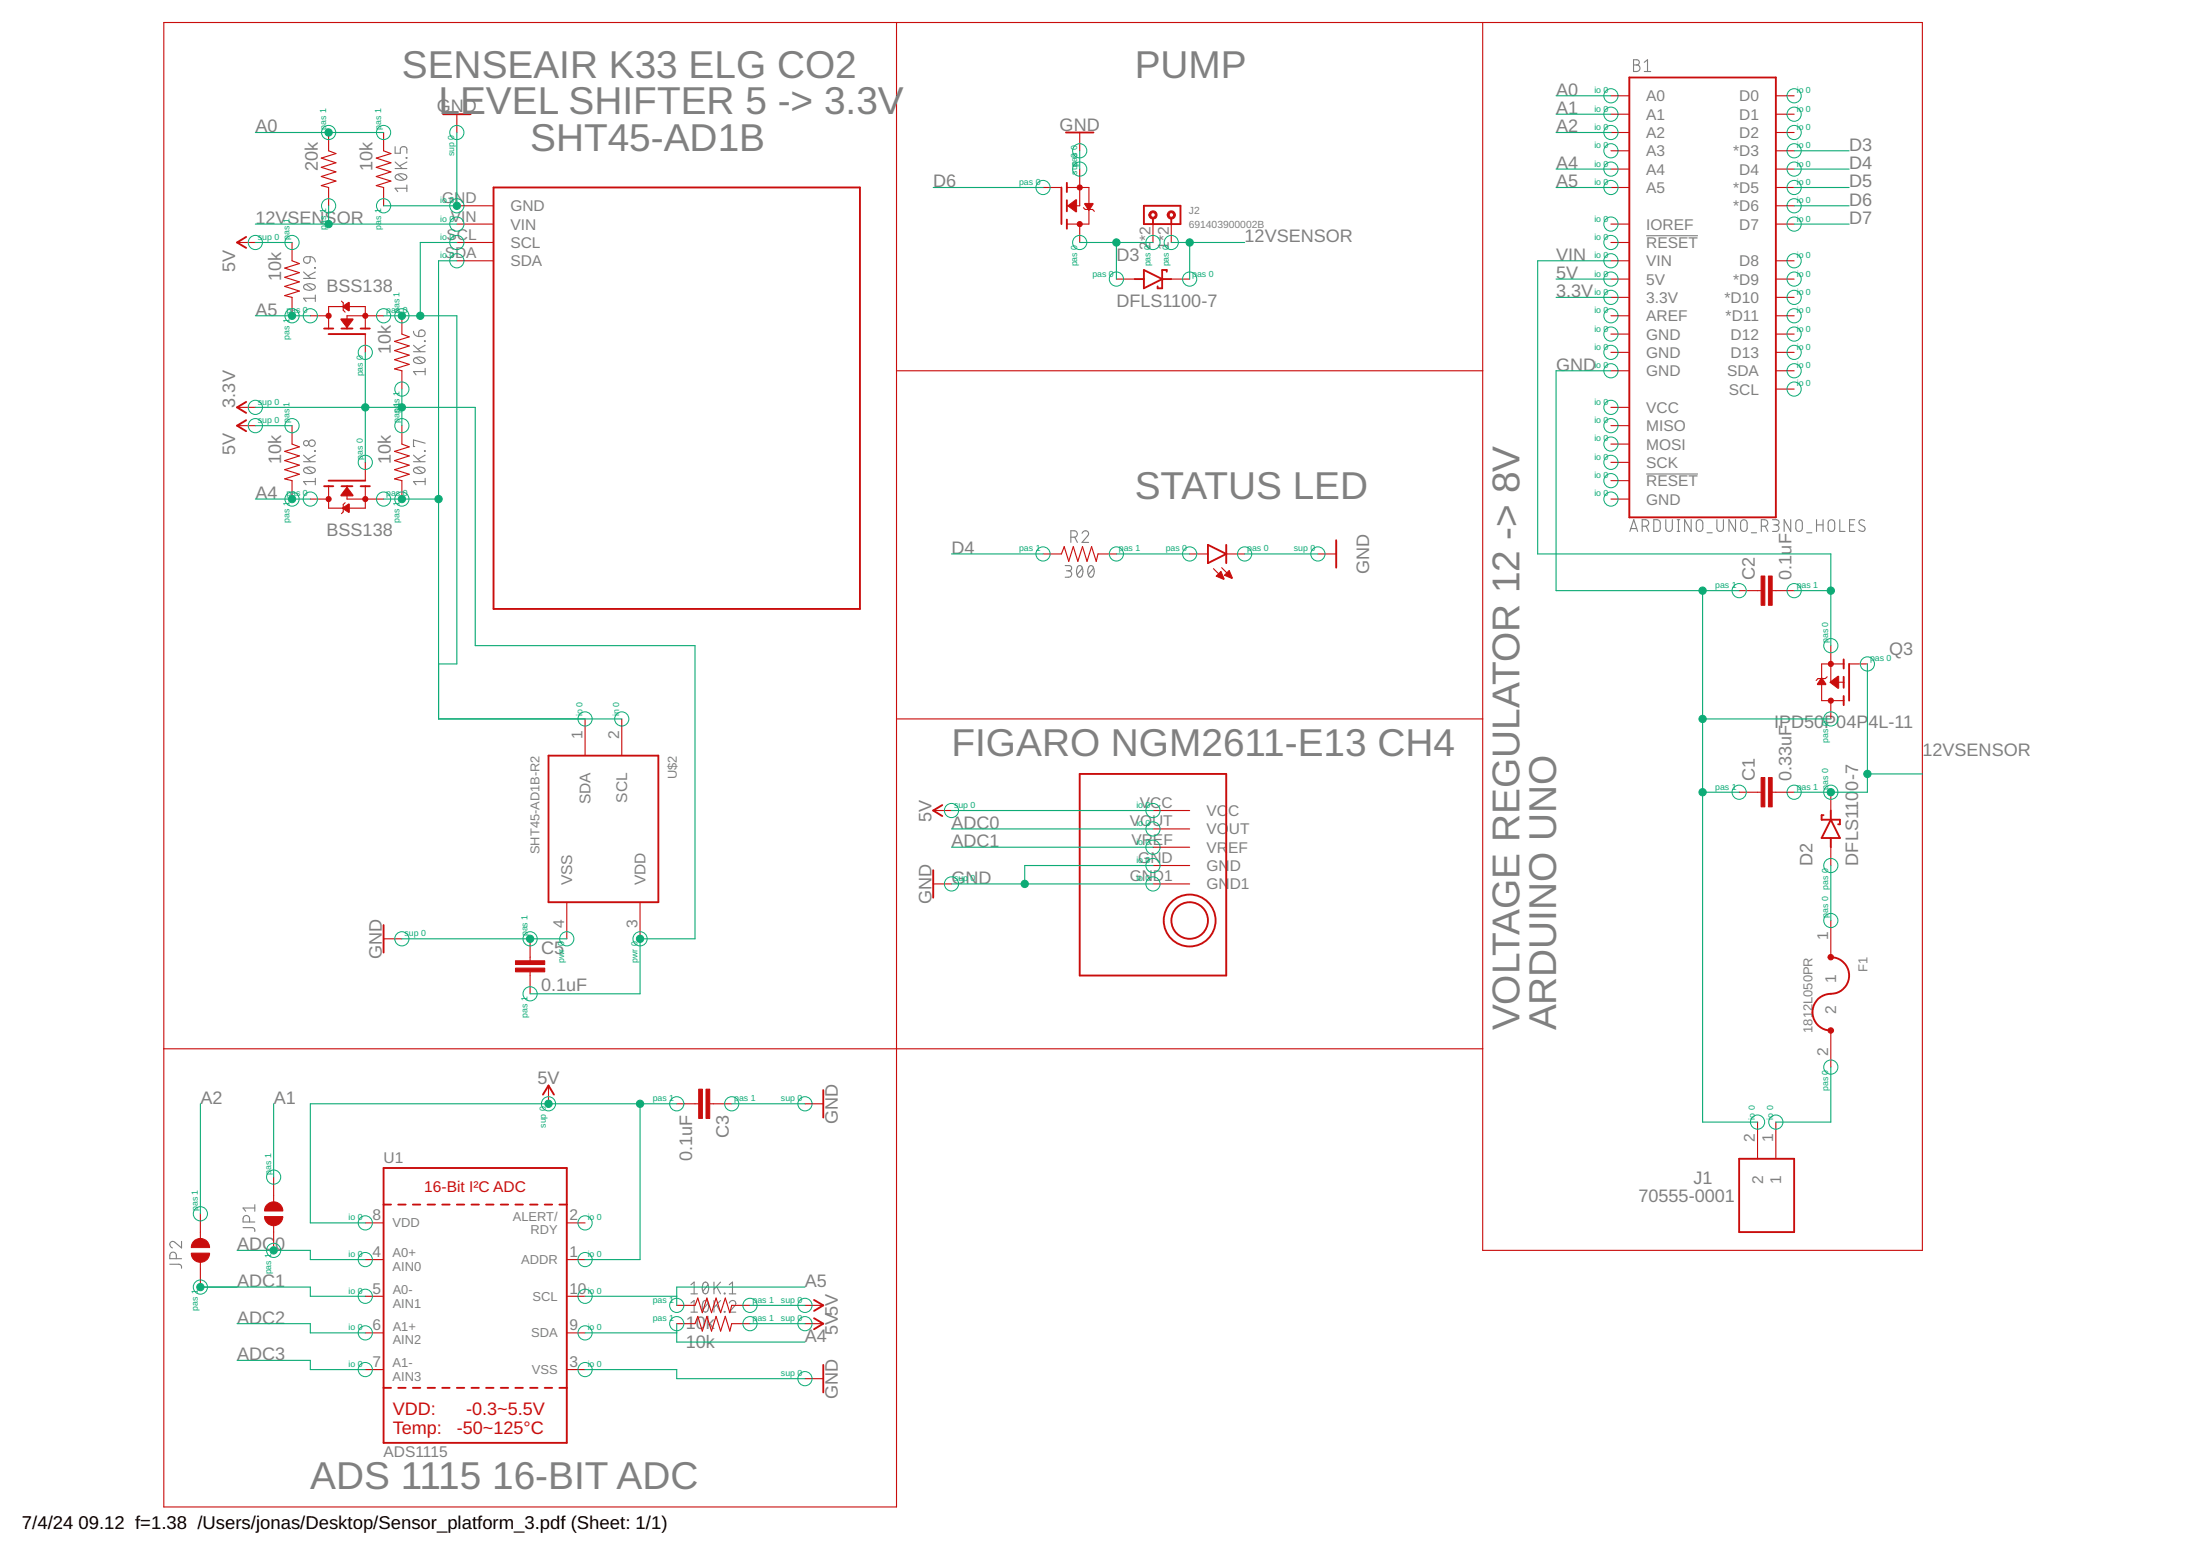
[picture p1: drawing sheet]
<svg xmlns="http://www.w3.org/2000/svg" width="420mm" height="297mm" viewBox="0 0 420 297" stroke-linecap="round" stroke-linejoin="round" font-family="sans-serif">
<g fill="none" stroke="#808080" stroke-width=".21">
<path d="M312 11.4h.6a.5 .5 0 0 1 .5 .5 .5 .5 0 0 1-.5 .5 .62 .62 0 0 1 .6 .6 .62 .62 0 0 1-.6 .7h-.6zM312 12.4h.6M314 13.7h1.3M314 11.9l.6-.5v2.3M75.5 28v1.3h1v-.8a.64 .64 0 0 1 .6-.5 .64 .64 0 0 1 .6 .5v.8M75.5 32.2h2.2M75.5 30.9l1.3 1.3M75.6 33.5a1.62 1.62 0 0 1 2.1 .1 .93 .93 0 0 1-1.4 .8l-.3-.1a.52 .52 0 0 1-.5-.3 .52 .52 0 0 1 .1-.5zM76 33.3l1.2 1M77.6 30.1l.1 .1zM77.7 35.9h-2.2l.5 .7M77.7 35.3v1.3"/>
<path d="M77.7 30.9l-1.4 .8M58 53.1h2.2M58 51.9l1.3 1.2M58.1 49.3l.3-.3h.8v.7a.63 .63 0 0 1-.8 .5 .63 .63 0 0 1-.3-.9zM58.1 54.4a1.67 1.67 0 0 1 2.1 .2 .93 .93 0 0 1-1.4 .8l-.3-.1a.53 .53 0 0 1-.5-.3 .53 .53 0 0 1 .1-.6zM58.5 54.3l1.2 1M59.2 49l.7 .3 .3 .7M60.1 51.1l.1 .1zM60.2 56.3v1.3M60.2 56.9h-2.2l.5 .7M60.2 51.9l-1.4 .8M314.4 45h9.9"/>
<path d="M79 63.2l.2 .7 .8 .3M79 67.1h2.2M79 65.9l1.3 1.2M79.1 68.5a1.6 1.6 0 0 1 2.1 .1v.2a1.34 1.34 0 0 1-1.9 .4 .44 .44 0 0 1-.2-.7zM79.5 68.3l1.2 1M80.1 63.2a.64 .64 0 0 1 1 .1 .64 .64 0 0 1-.5 .9h-.6zM81.1 65.1l.1 .1zM81.2 70.9h-2.2l.5 .7M81.2 70.3v1.3M81.2 65.9l-1.4 .8M58 88.1h2.2M58 86.9l1.3 1.2"/>
<path d="M58.1 89.4a1.67 1.67 0 0 1 2.1 .2 .93 .93 0 0 1-1.4 .8l-.3-.1a.53 .53 0 0 1-.5-.3 .53 .53 0 0 1 .1-.6zM58.5 89.3l1.2 1M60.1 86l.1 .2zM60.2 91.9h-2.2l.5 .6M60.2 91.3v1.2M60.2 86.9l-1.4 .8M79 88.1h2.2M79 86.9l1.3 1.2M79.1 89.4a1.64 1.64 0 0 1 2.1 .2v.2a1.32 1.32 0 0 1-1.9 .4 .46 .46 0 0 1-.2-.8zM79.5 89.3l1.2 1M81.1 86l.1 .2zM81.2 91.3v1.2"/>
<path d="M81.2 91.9h-2.2l.5 .6M81.2 86.9l-1.4 .8M81.2 84.6l-2.2-.6v1.2h.2M314.4 90.5h9.9M315.8 99.2a1.13 1.13 0 0 1 1.2 .3l.1 .3-.1 1.4-.3 .2-.9 .1zM318.1 99.2v1.6a.62 .62 0 0 0 .7 .7 .62 .62 0 0 0 .6-.7v-1.6M320.3 99.2h.5M320.5 99.2v2.3M323 99.2v2.3l-1.3-2.3v2.3M324.1 99.5a.64 .64 0 0 1 .7-.2 .64 .64 0 0 1 .4 .5v1a.62 .62 0 0 1-.6 .7 .62 .62 0 0 1-.6-.7zM327.9 99.2v1.6a.62 .62 0 0 0 .6 .7 .62 .62 0 0 0 .6-.7v-1.6M331.4 99.2v2.3l-1.2-2.3v2.3"/>
<path d="M332.5 99.5a.63 .63 0 0 1 .7-.2 .63 .63 0 0 1 .5 .5v1a.62 .62 0 0 1-.7 .7 .62 .62 0 0 1-.6-.7zM338.5 99.2h.8a.5 .5 0 0 1 .5 .5 .5 .5 0 0 1-.5 .5h-.5M342 99.2v2.3l-1.3-2.3v2.3M343.1 99.5a.63 .63 0 0 1 .7-.2 .63 .63 0 0 1 .4 .5v1a.62 .62 0 0 1-.6 .7 .62 .62 0 0 1-.6-.7zM346.9 99.2v2.3M348.2 99.2v2.3M349.3 99.5a.63 .63 0 0 1 .7-.2 .63 .63 0 0 1 .4 .5v1a.62 .62 0 0 1-.6 .7 .62 .62 0 0 1-.7-.7zM351.4 99.2v2.3h1M354.2 99.2h-1v2.3h1M356.1 99.4a.56 .56 0 0 0-.9-.1 .56 .56 0 0 0 .1 .8l.7 .4a.56 .56 0 0 1 0 .9 .56 .56 0 0 1-.8-.1l-.2-.2M203.4 108h.8a.5 .5 0 0 1 .5 .5 .5 .5 0 0 1-.5 .5h-.5M204 109a.61 .61 0 0 1 .7 .6 .61 .61 0 0 1-.7 .6h-.6"/>
<path d="M204.5 102.6h.6a.61 .61 0 0 0 .7-.7 .61 .61 0 0 0-.7-.6h-.6v2.2M205.3 102.6l.5 .9M205.9 108.1a.51 .51 0 0 1 .6-.1 .51 .51 0 0 1 .2 .5 1.28 1.28 0 0 1-.5 1.7 1.37 1.37 0 0 1-.4-1.9zM206.7 101.8a.62 .62 0 0 1 .8-.5 .62 .62 0 0 1 .2 1l-1 1.2h1.2M206.7 108.5l-1 1.2M208 108.1a.45 .45 0 0 1 .8 .2 1.62 1.62 0 0 1-.3 1.9 .94 .94 0 0 1-.7-1.4zM208.9 108.5l-1 1.2M311.3 101.5l.7-2.3 .8 2.3M311.4 100.9h1.2M313.6 100.5h.7a.62 .62 0 0 0 .6-.7 .62 .62 0 0 0-.6-.6h-.7v2.3M314.4 100.5l.5 1M320.3 101.5h.5"/>
<path d="M326 101.7h1M334.5 101.7h1M336.4 100.5h.6a.62 .62 0 0 0 .6-.7 .62 .62 0 0 0-.6-.6h-.6v2.3M337.1 100.5l.5 1M339.2 100.2a.62 .62 0 0 1 .6 .6 .62 .62 0 0 1-.6 .7h-.7M345 101.7h1M346.9 100.2h1.3M353.2 100.2h.8M34.7 237v1.2l-1.3-1a.62 .62 0 0 0-1 .2 .62 .62 0 0 0 .5 .8M46.4 234.4h1.9l.3 .1 .1 .6M47.7 233.3v-.6a.62 .62 0 0 0-.7-.7 .62 .62 0 0 0-.6 .7v.6h2.3M48.7 230v1.2"/>
<path d="M48.7 230.6h-2.3l.5 .6M32.4 241.3l1.9 .1 .3 .3 .1 .4M33.7 240.3v-.7a.62 .62 0 0 0-.6-.6 .62 .62 0 0 0-.7 .6v.7h2.3M132 245.3l.6-.5v2.2M132 248.8l.6-.5v2.2M132 247h1.2M132 250.5h1.2M134.4 244.9a.52 .52 0 0 1 .6-.1 .52 .52 0 0 1 .3 .5 1.29 1.29 0 0 1-.6 1.7 1.37 1.37 0 0 1-.4-1.9zM134.4 248.4a.51 .51 0 0 1 .6-.1 .51 .51 0 0 1 .3 .5 1.29 1.29 0 0 1-.6 1.7 1.37 1.37 0 0 1-.4-1.9zM135.2 245.3l-1 1.2M135.2 248.8l-1 1.2M136.4 244.8v2.2"/>
<path d="M136.4 248.3v2.2M136.9 245.6l.7 1.4M136.9 249.1l.7 1.4M137.6 244.8l-1.2 1.3M137.6 248.3l-1.2 1.3M138.3 246.9l.2 .1zM138.3 250.4l.2 .1zM139.3 248.8a.62 .62 0 0 1 .9-.5 .62 .62 0 0 1 .1 1l-1 1.2h1.2M139.3 247h1.2M139.3 245.3l.6-.5v2.2"/>
<circle cx="58.5" cy="84.6" r=".5"/>
<circle cx="59.6" cy="84.6" r=".62"/>
</g>
<g fill="none" stroke="#c90d0c" stroke-width=".21">
<path d="M171.2 4.3v283.4h-139.9v-283.4h335.8v234.4h-83.9v-234.4M307.7 18.3h3.5M339.2 18.3h3.4M62.8 25.3v3.5l1.4 .5-2.8 .9 2.8 .9-2.8 .8 2.8 .9-2.8 .9 2.8 .9-2.8 .8 1.4 .4v3.5M73.3 25.3v3.5l1.4 .5-2.8 .9 2.8 .9-2.8 .8 2.8 .9-2.8 .9 2.8 .9-2.8 .8 1.4 .4v3.5M87.2 39.3h7.1M87.2 21.8v3.5M199.2 35.8h3.5M203.8 35.8h4.2v7h-4.2M206.2 32.3v7h-2.4M206.2 25.3v3.5M206.9 39.6l.4 .4h1.4l.3 .3"/>
<path d="M307.7 35.8h3.5M307.7 21.8h3.5M307.7 25.3h3.5M307.7 28.8h3.5M307.7 32.3h3.5M339.2 39.3h3.4M339.2 35.8h3.4M339.2 21.8h3.4M339.2 25.3h3.4M339.2 28.8h3.4M339.2 32.3h3.4M45.3 46.3h3.5"/>
<path d="M55.8 46.3v3.5l1.4 .5-2.8 .9 2.8 .8-2.8 .9 2.8 .9-2.8 .9 2.8 .9-2.8 .8 1.4 .4v3.5M65.2 57.5l.4 .3v1.4l.3 .4M87.2 42.8h7.1M87.2 49.8h7.1M87.2 46.3h7.1M206.2 42.8v3.5M213.2 53.3h3.5M220.2 42.8v3.5M223.7 53.3h3.5M223.7 42.8v3.5M307.7 42.8h3.5M307.7 49.8h3.5"/>
<path d="M307.7 53.3h3.5M307.7 56.8h3.5M307.7 46.3h3.5M339.2 42.8h3.4M339.2 49.8h3.4M339.2 53.3h3.4M339.2 56.8h3.4M45.3 77.8h3.5M59.3 60.3h3.5M62.8 62.7v-4.2h7v4.2M69.8 63.8v3.5M73.3 60.3h-7v2.4"/>
<path d="M76.8 60.3v3.5l1.3 .5-2.7 .9 2.7 .8-2.7 .9 2.7 .9-2.7 .9 2.7 .9-2.7 .8 1.4 .4v3.5M171.2 70.8h112M307.7 70.8h3.5M307.7 60.3h3.5M307.7 63.8h3.5M307.7 67.3h3.5M307.7 77.8h3.5M339.2 70.8h3.4M339.2 60.3h3.4M339.2 63.8h3.4M339.2 67.3h3.4M339.2 74.3h3.4"/>
<path d="M45.3 81.3h3.5M55.8 81.3v3.5l1.4 .5-2.8 .9 2.8 .8-2.8 .9 2.8 .9-2.8 .9 2.8 .8-2.8 .9 1.4 .4v3.5M59.3 95.3h3.5M62.8 92.8v4.2h7v-4.2M65.9 96l-.3 .3v1.4l-.4 .4M66.3 92.8v2.5h7M69.8 88.3v3.5M76.8 81.3v3.5l1.3 .5-2.7 .9 2.7 .8-2.7 .9 2.7 .9-2.7 .9 2.7 .8-2.7 .9 1.4 .4v3.5M307.7 81.3h3.5M307.7 84.8h3.5M307.7 88.3h3.5M307.7 91.8h3.5"/>
<path d="M307.7 95.3h3.5M199.2 105.7h3.5l.5-1.3 .9 2.8 .9-2.8 .8 2.8 .9-2.8 .9 2.8 .9-2.8 .9 2.8 .3-1.5h3.5M227.2 105.7h3.5M231.8 108.6l1.9 1.9M233.3 108.4l1.9 1.9M234.2 105.7h3.5M251.7 105.7h3.5M332.1 112.8h4.3M338.5 112.8h4.1M111.7 137.2v7.1M118.7 137.2v7.1M171.2 137.2h112"/>
<path d="M349 129.2l-.4 .3h-1.4l-.3 .4M349.7 123.3v6.9h2.4M349.7 133.8v3.4M352.1 126.7h-4.2v7.1h4.2M353.1 126.7h3.5M178.2 154.7h3.5M220.2 154.7h7M220.2 158.2h7M332.1 151.2h4.3M338.5 151.2h4.1M349.7 151.2v3.5M73.3 179.2h3.5"/>
<path d="M101.2 179.2v4.2M108.2 172.2v7M122.2 172.2v7M178.2 168.7h3.5M220.2 161.7h7M220.2 165.2h7M220.2 168.7h7M349.7 161.7v3.5M349.7 175.7v7M101.2 185.5v4.2M349.7 196.7v7M31.3 200.2h251.9"/>
<path d="M104.8 207.2v3.5M129.2 210.7h4.2M135.5 210.7h4.2M153.7 210.7h3.5M335.7 214.2v7M339.2 214.2v7M38.3 231.7v4.7M52.3 224.7v4.7M52.3 234v4.7M69.8 233.4h3.5M108.2 233.4h3.5M38.3 241v4.7"/>
<path d="M69.8 240.5h3.5M69.8 247.5h3.5M69.8 254.4h3.5M108.2 240.5h3.5M108.2 247.5h3.5M108.2 254.4h3.5M129.2 252.7h3.5l.6-1.4 .8 2.8 .9-2.8 .9 2.8 .9-2.8 .8 2.8 .9-2.8 .9 2.8 .3-1.4h3.5M129.2 249.2h3.5l.6-1.4 .8 2.8 .9-2.8 .9 2.8 .9-2.8 .8 2.8 .9-2.8 .9 2.8 .3-1.4h3.5M153.7 252.7h3.5M153.7 249.2h3.5M69.8 261.5h3.5M108.2 261.5h3.5"/>
<path d="M153.7 263.2h3.5"/>
</g>
<g fill="none" stroke="#c90d0c" stroke-width=".36">
<path d="M311.2 14.8h28v84h-28zM84.6 21.8h5.3M94.3 35.8h69.9v80.4h-69.9zM202.7 35.8v7M203.6 25.3h5.2M203.8 34.9v1.8M203.8 38.2v2.1M218.5 39.3h6.9v3.5h-6.9zM47 45.2l-1.7 1.1 1.7 1M203.8 41.9v1.8M216.7 53.3h1.8M218.5 51.5l3.5 1.8-3.5 1.7z"/>
<path d="M220.2 41.7v1.1M222 53.3h1.7M222.8 51.9v-.4h-.8v3.5h-.9v-.3M223.7 41.7v1.1M47 76.7l-1.7 1.1 1.7 1M61.9 62.7h1.7M62.8 63.8h7M65.2 62.7h2.1M68.9 62.7h1.7M47 80.2l-1.7 1.1 1.7 1M61.9 92.8h1.7M62.8 91.8h7"/>
<path d="M65.2 92.8h2.1M68.9 92.8h1.7M230.7 104l3.5 1.7-3.5 1.8zM234.2 104v3.5M255.2 103.1v5.3M352.1 125.9v1.7M352.1 129.2v2.1M352.1 132.9v1.7M353.1 126.7v7.1M104.8 144.3h20.9v27.9h-20.9zM180 153.7l-1.8 1 1.8 1.1M206.2 147.7h28v38.5h-28z"/>
<path d="M348.3 155.6h-.4v.9h3.5v.9h-.4M349.7 156.5l1.7 3.5h-3.5zM349.7 154.7v1.8M349.7 160v1.7M73.3 176.6v5.2M178.2 166.1v5.3M349.7 182.7a3.5 3.5 0 0 1 3.4 3.8 3.5 3.5 0 0 1-4 3.3 3.5 3.5 0 0 0-2.9 3.7 3.5 3.5 0 0 0 3.5 3.2M103.7 209l1.1-1.8 1 1.8M157.2 208.1v5.2M73.3 223h34.9v52.4h-34.9zM73.3 230h1.4M76.1 230h1.4"/>
<path d="M78.8 230h1.5M81.7 230h1.4M84.5 230h1.4M87.2 230h1.5M90 230h1.5M92.8 230h1.5M95.6 230h1.4M98.4 230h1.5M101.2 230h1.5M104 230h1.5M106.8 230h1.4M332.1 221.2h10.5v14h-10.5z"/>
<path d="M155.5 251.7l1.7 1-1.7 1M155.5 248.2l1.7 1-1.7 1.1M73.3 264.9h1.4M76.1 264.9h1.4M78.8 264.9h1.5M81.7 264.9h1.4M84.5 264.9h1.4M87.2 264.9h1.5M90 264.9h1.5M92.8 264.9h1.5M95.6 264.9h1.4M98.4 264.9h1.5"/>
<path d="M101.2 264.9h1.5M104 264.9h1.5M106.8 264.9h1.4M157.2 260.6v5.2"/>
<circle cx="227.2" cy="175.7" r="5"/>
<circle cx="227.2" cy="175.7" r="3.5"/>
</g>
<g fill="#c90d0c" stroke="#c90d0c" stroke-width=".19">
<path d="M207.2 38.8h1.5l.1 .1-.8 1.3-.9-1.3z" fill-rule="evenodd"/>
<path d="M203.9 39.3l1.6-1.2 .1 .1v2.2l-.1 .1z" fill-rule="evenodd"/>
<path d="M349.3 182.3a.52 .52 0 0 1 .8 .2 .52 .52 0 0 1-.3 .7 .52 .52 0 0 1-.7-.5h.4a.18 .18 0 0 1 .3-.1 .18 .18 0 0 1 0 .3 .18 .18 0 0 1-.3-.1l-.4-.1z" fill-rule="evenodd"/>
<path d="M349.3 196.3a.53 .53 0 0 1 .8 .2 .53 .53 0 0 1-.3 .7 .53 .53 0 0 1-.7-.5h.4a.18 .18 0 0 1 .3-.1 .18 .18 0 0 1 0 .3 .18 .18 0 0 1-.3-.1l-.4-.1z" fill-rule="evenodd"/>
<path d="M51 230a1.75 1.75 0 0 1 1.9-.5 1.75 1.75 0 0 1 1.1 1.7h-3.5l.1-.6z" fill-rule="evenodd"/>
<path d="M50.5 232.2h3.5a1.75 1.75 0 0 1-1.7 1.8 1.75 1.75 0 0 1-1.8-1.8z" fill-rule="evenodd"/>
<path d="M37 237a1.76 1.76 0 0 1 1.9-.5 1.76 1.76 0 0 1 1.1 1.7h-3.5l.1-.6z" fill-rule="evenodd"/>
<path d="M36.5 239.2h3.5a1.75 1.75 0 0 1-1.7 1.8 1.75 1.75 0 0 1-1.8-1.8z" fill-rule="evenodd"/>
<path d="M223.1 40.5a.78 .78 0 0 1 1.2 .1 .78 .78 0 0 1-.4 1.2 .78 .78 0 0 1-1-.8h.4a.44 .44 0 0 1 .6-.3 .44 .44 0 0 1 .1 .7 .44 .44 0 0 1-.7-.2v-.2h-.4z" fill-rule="evenodd"/>
<path d="M219.6 40.5a.78 .78 0 0 1 1.3 .1 .78 .78 0 0 1-.5 1.2 .78 .78 0 0 1-1-.8h.4a.44 .44 0 0 1 .6-.3 .44 .44 0 0 1 .1 .7 .44 .44 0 0 1-.7-.2v-.2h-.4z" fill-rule="evenodd"/>
<path d="M65.4 58.5l1.2-.8 .1 .1v1.5l-.1 .1z" fill-rule="evenodd"/>
<path d="M65.1 60.9h2.3v.1l-1.1 1.6-1.2-1.6z" fill-rule="evenodd"/>
<path d="M65.4 97l1.2-.8h.1v1.6h-.1z" fill-rule="evenodd"/>
<path d="M66.3 93l1.1 1.6v.1h-2.3v-.1z" fill-rule="evenodd"/>
<path d="M347.9 129.4l.8 1.2v.1h-1.6v-.1z" fill-rule="evenodd"/>
<path d="M349.5 130.2l1.5-1.1h.2v2.3h-.2z" fill-rule="evenodd"/>
<path d="M232.3 110l.9-.9 .6 1.4-.1 .1z" fill-rule="evenodd"/>
<path d="M233.8 109.8l1-.9 .6 1.4-.1 .1z" fill-rule="evenodd"/>
<circle cx="206.2" cy="35.8" r=".49"/>
<circle cx="206.2" cy="42.8" r=".49"/>
<circle cx="69.8" cy="60.3" r=".49"/>
<circle cx="62.8" cy="60.3" r=".49"/>
<circle cx="69.8" cy="95.3" r=".49"/>
<circle cx="62.8" cy="95.3" r=".49"/>
<circle cx="349.7" cy="126.7" r=".49"/>
<circle cx="349.7" cy="133.8" r=".49"/>
</g>
<g fill="#c90d0c" stroke="#c90d0c" stroke-width=".19">
<path d="M337.7 148.4h.8v5.6h-.8z"/>
<path d="M336.3 148.4h.8v5.6h-.8z"/>
<path d="M337.7 110h.8v5.5h-.8z"/>
<path d="M336.3 110h.8v5.5h-.8z"/>
<path d="M133.4 207.9h.8v5.6h-.8z"/>
<path d="M134.8 207.9h.8v5.6h-.8z"/>
<path d="M98.4 184.8h5.6v.7h-5.6z"/>
<path d="M98.4 183.4h5.6v.7h-5.6z"/>
</g>
<g fill="none" stroke="#0dab76" stroke-width=".19">
<circle cx="307.7" cy="18.3" r="1.35"/>
<circle cx="342.6" cy="18.3" r="1.35"/>
<circle cx="62.8" cy="25.3" r="1.35"/>
<circle cx="62.8" cy="39.3" r="1.35"/>
<circle cx="73.3" cy="39.3" r="1.35"/>
<circle cx="73.3" cy="25.3" r="1.35"/>
<circle cx="87.2" cy="25.3" r="1.35"/>
<circle cx="87.2" cy="39.3" r="1.35"/>
<circle cx="199.2" cy="35.8" r="1.35"/>
<circle cx="206.2" cy="28.8" r="1.35"/>
<circle cx="206.2" cy="32.3" r="1.35"/>
<circle cx="307.7" cy="21.8" r="1.35"/>
<circle cx="307.7" cy="35.8" r="1.35"/>
<circle cx="307.7" cy="25.3" r="1.35"/>
<circle cx="307.7" cy="28.8" r="1.35"/>
<circle cx="307.7" cy="32.3" r="1.35"/>
<circle cx="342.6" cy="21.8" r="1.35"/>
<circle cx="342.6" cy="35.8" r="1.35"/>
<circle cx="342.6" cy="28.8" r="1.35"/>
<circle cx="342.6" cy="32.3" r="1.35"/>
<circle cx="342.6" cy="25.3" r="1.35"/>
<circle cx="342.6" cy="39.3" r="1.35"/>
<circle cx="48.8" cy="46.3" r="1.35"/>
<circle cx="55.8" cy="46.3" r="1.35"/>
<circle cx="87.2" cy="49.8" r="1.35"/>
<circle cx="87.2" cy="42.8" r="1.35"/>
<circle cx="87.2" cy="46.3" r="1.35"/>
<circle cx="206.2" cy="46.3" r="1.35"/>
<circle cx="213.2" cy="53.3" r="1.35"/>
<circle cx="220.2" cy="46.3" r="1.35"/>
<circle cx="223.7" cy="46.3" r="1.35"/>
<circle cx="227.2" cy="53.3" r="1.35"/>
<circle cx="307.7" cy="42.8" r="1.35"/>
<circle cx="307.7" cy="49.8" r="1.35"/>
<circle cx="307.7" cy="46.3" r="1.35"/>
<circle cx="307.7" cy="53.3" r="1.35"/>
<circle cx="307.7" cy="56.8" r="1.35"/>
<circle cx="342.6" cy="42.8" r="1.35"/>
<circle cx="342.6" cy="49.8" r="1.35"/>
<circle cx="342.6" cy="53.3" r="1.35"/>
<circle cx="342.6" cy="56.8" r="1.35"/>
<circle cx="48.8" cy="77.8" r="1.35"/>
<circle cx="55.8" cy="60.3" r="1.35"/>
<circle cx="59.3" cy="60.3" r="1.35"/>
<circle cx="69.8" cy="67.3" r="1.35"/>
<circle cx="73.3" cy="60.3" r="1.35"/>
<circle cx="76.8" cy="74.3" r="1.35"/>
<circle cx="76.8" cy="60.3" r="1.35"/>
<circle cx="307.7" cy="77.8" r="1.35"/>
<circle cx="307.7" cy="70.8" r="1.35"/>
<circle cx="307.7" cy="67.3" r="1.35"/>
<circle cx="307.7" cy="60.3" r="1.35"/>
<circle cx="307.7" cy="63.8" r="1.35"/>
<circle cx="342.6" cy="67.3" r="1.35"/>
<circle cx="342.6" cy="74.3" r="1.35"/>
<circle cx="342.6" cy="60.3" r="1.35"/>
<circle cx="342.6" cy="63.8" r="1.35"/>
<circle cx="342.6" cy="70.8" r="1.35"/>
<circle cx="48.8" cy="81.3" r="1.35"/>
<circle cx="55.8" cy="81.3" r="1.35"/>
<circle cx="55.8" cy="95.3" r="1.35"/>
<circle cx="59.3" cy="95.3" r="1.35"/>
<circle cx="69.8" cy="88.3" r="1.35"/>
<circle cx="73.3" cy="95.3" r="1.35"/>
<circle cx="76.8" cy="81.3" r="1.35"/>
<circle cx="76.8" cy="95.3" r="1.35"/>
<circle cx="307.7" cy="88.3" r="1.35"/>
<circle cx="307.7" cy="95.3" r="1.35"/>
<circle cx="307.7" cy="84.8" r="1.35"/>
<circle cx="307.7" cy="91.8" r="1.35"/>
<circle cx="307.7" cy="81.3" r="1.35"/>
<circle cx="199.2" cy="105.7" r="1.35"/>
<circle cx="213.2" cy="105.7" r="1.35"/>
<circle cx="227.2" cy="105.7" r="1.35"/>
<circle cx="237.7" cy="105.7" r="1.35"/>
<circle cx="251.7" cy="105.7" r="1.35"/>
<circle cx="332.1" cy="112.8" r="1.35"/>
<circle cx="342.6" cy="112.8" r="1.35"/>
<circle cx="111.7" cy="137.2" r="1.35"/>
<circle cx="118.7" cy="137.2" r="1.35"/>
<circle cx="349.7" cy="137.2" r="1.35"/>
<circle cx="349.7" cy="123.3" r="1.35"/>
<circle cx="356.6" cy="126.7" r="1.35"/>
<circle cx="181.7" cy="154.7" r="1.35"/>
<circle cx="220.2" cy="158.2" r="1.35"/>
<circle cx="220.2" cy="154.7" r="1.35"/>
<circle cx="332.1" cy="151.2" r="1.35"/>
<circle cx="342.6" cy="151.2" r="1.35"/>
<circle cx="349.7" cy="151.2" r="1.35"/>
<circle cx="76.8" cy="179.2" r="1.35"/>
<circle cx="101.2" cy="179.2" r="1.35"/>
<circle cx="108.2" cy="179.2" r="1.35"/>
<circle cx="122.2" cy="179.2" r="1.35"/>
<circle cx="181.7" cy="168.7" r="1.35"/>
<circle cx="220.2" cy="161.7" r="1.35"/>
<circle cx="220.2" cy="165.2" r="1.35"/>
<circle cx="220.2" cy="168.7" r="1.35"/>
<circle cx="349.7" cy="175.7" r="1.35"/>
<circle cx="349.7" cy="165.2" r="1.35"/>
<circle cx="101.2" cy="189.7" r="1.35"/>
<circle cx="104.8" cy="210.7" r="1.35"/>
<circle cx="129.2" cy="210.7" r="1.35"/>
<circle cx="139.7" cy="210.7" r="1.35"/>
<circle cx="153.7" cy="210.7" r="1.35"/>
<circle cx="335.7" cy="214.2" r="1.35"/>
<circle cx="339.2" cy="214.2" r="1.35"/>
<circle cx="349.7" cy="203.7" r="1.35"/>
<circle cx="38.3" cy="231.7" r="1.35"/>
<circle cx="52.3" cy="224.7" r="1.35"/>
<circle cx="52.3" cy="238.7" r="1.35"/>
<circle cx="69.8" cy="233.4" r="1.35"/>
<circle cx="111.7" cy="233.4" r="1.35"/>
<circle cx="38.3" cy="245.7" r="1.35"/>
<circle cx="69.8" cy="254.4" r="1.35"/>
<circle cx="69.8" cy="247.5" r="1.35"/>
<circle cx="69.8" cy="240.5" r="1.35"/>
<circle cx="111.7" cy="240.5" r="1.35"/>
<circle cx="111.7" cy="254.4" r="1.35"/>
<circle cx="111.7" cy="247.5" r="1.35"/>
<circle cx="129.2" cy="249.2" r="1.35"/>
<circle cx="129.2" cy="252.7" r="1.35"/>
<circle cx="143.2" cy="249.2" r="1.35"/>
<circle cx="143.2" cy="252.7" r="1.35"/>
<circle cx="153.7" cy="249.2" r="1.35"/>
<circle cx="153.7" cy="252.7" r="1.35"/>
<circle cx="69.8" cy="261.5" r="1.35"/>
<circle cx="111.7" cy="261.5" r="1.35"/>
<circle cx="153.7" cy="263.2" r="1.35"/>
</g>
<g fill="none" stroke="#0dab76" stroke-width=".21">
<path d="M297.2 18.3h10.5M48.8 25.3h24.5M62.8 39.3v3.5M87.2 25.3v14h-13.9M178.2 35.8h21M206.2 28.8v3.5M297.2 25.3h10.5M297.2 35.8h10.5M297.2 32.3h10.5M297.2 21.8h10.5M342.6 39.3h10.5M342.6 35.8h10.5"/>
<path d="M342.6 32.3h10.5M342.6 28.8h10.5M48.8 46.3h7M48.8 42.8h38.4M87.2 49.8h-3.4v87.4h34.9M87.2 46.3h-6.9v14M206.2 46.3h14M213.2 46.3v7M223.7 46.3h14M227.2 46.3v7M297.2 53.3h10.5M297.2 56.8h10.5"/>
<path d="M307.7 49.8h-14v55.9h56v17.6M342.6 42.8h10.5M48.8 77.8h42v45.5h41.9v55.9h-10.5v10.5h-21M48.8 60.3h10.5M69.8 67.3v21M73.3 60.3h13.9v66.4h-3.4M76.8 74.3v7M307.7 70.8h-10.5v42h34.9M48.8 95.3h10.5M48.8 81.3h7M73.3 95.3h10.5M181.7 105.7h17.5"/>
<path d="M213.2 105.7h14M237.7 105.7h14M325.2 112.8v101.4h10.5M342.6 112.8h7.1M325.2 137.2h24.5M356.6 126.7v24.5h-14M181.7 154.7h38.5M181.7 158.2h38.5M325.2 151.2h6.9M356.6 147.7h10.5M76.8 179.2h31.4M181.7 168.7h38.5"/>
<path d="M181.7 161.7h38.5M220.2 165.2h-24.5v3.5M349.7 165.2v10.5M38.3 210.7v21M52.3 210.7v14M122.2 210.7v29.8h-10.5M129.2 210.7h-69.9v22.7h10.5M139.7 210.7h14M349.7 203.7v10.5h-10.5M45.3 238.7h14v1.8h10.5M38.3 245.7h21v1.8h10.5M45.3 259.7h14v1.8h10.5"/>
<path d="M45.3 252.7h14v1.7h10.5M111.7 247.5h17.5M111.7 254.4h17.5M129.2 252.7v3.5h24.5M143.2 252.7h10.5M143.2 249.2h10.5M153.7 245.7h-24.5v3.5M111.7 261.5h17.5v1.7h24.5"/>
</g>
<g fill="#0dab76" stroke="#0dab76" stroke-width=".19">
<circle cx="325.2" cy="151.2" r=".7"/>
<circle cx="325.2" cy="137.2" r=".7"/>
<circle cx="325.2" cy="112.8" r=".7"/>
<circle cx="195.7" cy="168.7" r=".7"/>
<circle cx="87.2" cy="39.3" r=".7"/>
<circle cx="101.2" cy="179.2" r=".7"/>
<circle cx="62.8" cy="25.3" r=".7"/>
<circle cx="349.7" cy="112.8" r=".7"/>
<circle cx="55.8" cy="60.3" r=".7"/>
<circle cx="55.8" cy="95.3" r=".7"/>
<circle cx="122.2" cy="210.7" r=".7"/>
<circle cx="104.8" cy="210.7" r=".7"/>
<circle cx="356.6" cy="147.7" r=".7"/>
<circle cx="349.7" cy="151.2" r=".7"/>
<circle cx="227.2" cy="46.3" r=".7"/>
<circle cx="62.8" cy="42.8" r=".7"/>
<circle cx="213.2" cy="46.3" r=".7"/>
<circle cx="52.3" cy="238.7" r=".7"/>
<circle cx="38.3" cy="245.7" r=".7"/>
<circle cx="76.8" cy="77.8" r=".7"/>
<circle cx="69.8" cy="77.8" r=".7"/>
<circle cx="122.2" cy="179.2" r=".7"/>
<circle cx="80.3" cy="60.3" r=".7"/>
<circle cx="76.8" cy="60.3" r=".7"/>
<circle cx="76.8" cy="95.3" r=".7"/>
<circle cx="83.8" cy="95.3" r=".7"/>
</g>
<g font-size="7.4" fill="#808080">
<text x="76.8" y="14.8">SENSEAIR K33 ELG CO2</text>
<text x="216.7" y="14.8">PUMP</text>
<text x="83.8" y="21.8">LEVEL SHIFTER 5 -&gt; 3.3V</text>
<text x="101.2" y="28.8">SHT45-AD1B</text>
<text x="216.7" y="95.3">STATUS LED</text>
<text x="181.7" y="144.2">FIGARO NGM2611-E13 CH4</text>
<text x="290.2" y="196.7" transform="rotate(-90 290.2 196.7)">VOLTAGE REGULATOR 12 -&gt; 8V</text>
<text x="297.2" y="196.7" transform="rotate(-90 297.2 196.7)">ARDUINO UNO</text>
<text x="59.3" y="284.2">ADS 1115</text>
<text x="94" y="284.2">16-BIT ADC</text>
</g>
<g font-size="3.5" fill="#808080">
<text x="83.4" y="21.4">GND</text>
<text x="297.2" y="18.3">A0</text>
<text x="297.2" y="21.8">A1</text>
<text x="48.8" y="25.3">A0</text>
<text x="202.4" y="24.9">GND</text>
<text x="297.2" y="25.3">A2</text>
<text x="353.1" y="28.8">D3</text>
<text x="60.7" y="32.6" transform="rotate(-90 60.7 32.6)">20k</text>
<text x="71.2" y="32.6" transform="rotate(-90 71.2 32.6)">10k</text>
<text x="178.2" y="35.8">D6</text>
<text x="297.2" y="35.8">A5</text>
<text x="297.2" y="32.3">A4</text>
<text x="353.1" y="35.8">D5</text>
<text x="353.1" y="32.3">D4</text>
<text x="353.1" y="39.3">D6</text>
<text x="48.8" y="42.8">12VSENSOR</text>
<text x="237.7" y="46.3">12VSENSOR</text>
<text x="353.1" y="42.8">D7</text>
<text x="44.9" y="51.9" transform="rotate(-90 44.9 51.9)">5V</text>
<text x="53.7" y="53.6" transform="rotate(-90 53.7 53.6)">10k</text>
<text x="213.2" y="49.8">D3</text>
<text x="297.2" y="49.8">VIN</text>
<text x="297.2" y="53.3">5V</text>
<text x="62.4" y="55.7">BSS138</text>
<text x="213.2" y="58.5">DFLS1100-7</text>
<text x="297.2" y="56.8">3.3V</text>
<text x="48.8" y="60.3">A5</text>
<text x="74.7" y="67.6" transform="rotate(-90 74.7 67.6)">10k</text>
<text x="297.2" y="70.8">GND</text>
<text x="44.9" y="77.8" transform="rotate(-90 44.9 77.8)">3.3V</text>
<text x="44.9" y="86.9" transform="rotate(-90 44.9 86.9)">5V</text>
<text x="53.7" y="88.6" transform="rotate(-90 53.7 88.6)">10k</text>
<text x="74.7" y="88.6" transform="rotate(-90 74.7 88.6)">10k</text>
<text x="48.8" y="95.3">A4</text>
<text x="62.4" y="102.3">BSS138</text>
<text x="181.7" y="105.8">D4</text>
<text x="261.5" y="109.6" transform="rotate(-90 261.5 109.6)">GND</text>
<text x="335.1" y="110.7" transform="rotate(-90 335.1 110.7)">C2</text>
<text x="342.1" y="110.7" transform="rotate(-90 342.1 110.7)">0.1uF</text>
<text x="360.8" y="125">Q3</text>
<text x="338.8" y="139">IPD50P04P</text>
<text x="356.8" y="139">4L-11</text>
<text x="335.1" y="149.1" transform="rotate(-90 335.1 149.1)">C1</text>
<text x="342.1" y="149.1" transform="rotate(-90 342.1 149.1)">0.33uF</text>
<text x="367.1" y="144.2">12VSENSOR</text>
<text x="354.9" y="150.9" transform="rotate(-90 354.9 150.9)">0-7</text>
<text x="177.9" y="156.8" transform="rotate(-90 177.9 156.8)">5V</text>
<text x="181.7" y="158.2">ADC0</text>
<text x="181.7" y="161.7">ADC1</text>
<text x="346.2" y="165.2" transform="rotate(-90 346.2 165.2)">D2</text>
<text x="354.9" y="165.2" transform="rotate(-90 354.9 165.2)">DFLS110</text>
<text x="177.9" y="172.6" transform="rotate(-90 177.9 172.6)">GND</text>
<text x="181.7" y="168.7">GND</text>
<text x="72.9" y="183.1" transform="rotate(-90 72.9 183.1)">GND</text>
<text x="103.3" y="182.2">C5</text>
<text x="103.3" y="189.2">0.1uF</text>
<text x="102.7" y="206.9">5V</text>
<text x="38.3" y="210.7">A2</text>
<text x="52.3" y="210.7">A1</text>
<text x="160" y="214.5" transform="rotate(-90 160 214.5)">GND</text>
<text x="132.2" y="221.6" transform="rotate(-90 132.2 221.6)">0.1uF</text>
<text x="139.2" y="217.2" transform="rotate(-90 139.2 217.2)">C3</text>
<text x="323.4" y="225.9">J1</text>
<text x="312.9" y="229.4">70555-0001</text>
<text x="45.3" y="238.7">ADC0</text>
<text x="45.3" y="245.7">ADC1</text>
<text x="153.7" y="245.7">A5</text>
<text x="45.3" y="252.7">ADC2</text>
<text x="131" y="253.7">10k</text>
<text x="131" y="257.2">10k</text>
<text x="153.7" y="256.2">A4</text>
<text x="160" y="254.8" transform="rotate(-90 160 254.8)">5V5V</text>
<text x="45.3" y="259.7">ADC3</text>
<text x="160" y="267" transform="rotate(-90 160 267)">GND</text>
</g>
<g font-size="3.5" fill="#c90d0c">
<text x="75" y="270.2">VDD:</text>
<text x="75" y="273.7">Temp:</text>
<text x="87.3" y="273.7">-50~125°C</text>
<text x="89" y="270.2">-0.3~5.5V</text>
</g>
<g font-size="3.5">
<text x="4.2" y="291.8">7/4/24</text>
<text x="15" y="291.8">09.12 f=1.38 /Users/jonas/Desktop/Sensor_platform_3.pdf (Sheet: 1/1)</text>
</g>
<g font-size="3" fill="#808080">
<text x="314.4" y="19.3">A0</text>
<text x="314.4" y="22.8">A1</text>
<text x="332.1" y="19.3">D0</text>
<text x="332.1" y="22.8">D1</text>
<text x="314.4" y="26.3">A2</text>
<text x="314.4" y="29.8">A3</text>
<text x="331" y="29.8">*D3</text>
<text x="332.1" y="26.3">D2</text>
<text x="314.4" y="33.3">A4</text>
<text x="332.1" y="33.3">D4</text>
<text x="84.4" y="38.8">GND</text>
<text x="97.5" y="40.3">GND</text>
<text x="314.4" y="36.8">A5</text>
<text x="331" y="36.8">*D5</text>
<text x="331" y="40.3">*D6</text>
<text x="85.3" y="45.8">SCL</text>
<text x="86.1" y="42.3">VIN</text>
<text x="97.5" y="43.8">VIN</text>
<text x="97.5" y="47.3">SCL</text>
<text x="219.7" y="47.7" transform="rotate(-90 219.7 47.7)">2</text>
<text x="219.7" y="46.1" transform="rotate(-90 219.7 46.1)">*2</text>
<text x="223.2" y="47.7" transform="rotate(-90 223.2 47.7)">1*2</text>
<text x="314.4" y="47.3">RESET</text>
<text x="314.4" y="43.8">IOREF</text>
<text x="332.1" y="43.8">D7</text>
<text x="84.9" y="49.3">SDA</text>
<text x="97.5" y="50.8">SDA</text>
<text x="314.4" y="50.8">VIN</text>
<text x="332.1" y="50.8">D8</text>
<text x="314.4" y="54.3">5V</text>
<text x="314.4" y="57.8">3.3V</text>
<text x="329.4" y="57.8">*D10</text>
<text x="331" y="54.3">*D9</text>
<text x="314.4" y="61.3">AREF</text>
<text x="314.4" y="64.8">GND</text>
<text x="329.6" y="61.3">*D11</text>
<text x="330.5" y="64.8">D12</text>
<text x="314.4" y="68.3">GND</text>
<text x="314.4" y="71.8">GND</text>
<text x="329.8" y="71.8">SDA</text>
<text x="330.5" y="68.3">D13</text>
<text x="330.2" y="75.3">SCL</text>
<text x="314.4" y="78.8">VCC</text>
<text x="314.4" y="82.3">MISO</text>
<text x="314.4" y="85.8">MOSI</text>
<text x="314.4" y="89.3">SCK</text>
<text x="314.4" y="92.8">RESET</text>
<text x="314.4" y="96.3">GND</text>
<text x="111.3" y="141" transform="rotate(-90 111.3 141)">1</text>
<text x="118.3" y="141" transform="rotate(-90 118.3 141)">2</text>
<text x="112.8" y="153.6" transform="rotate(-90 112.8 153.6)">SDA</text>
<text x="119.8" y="153.2" transform="rotate(-90 119.8 153.2)">SCL</text>
<text x="217.7" y="154.2">VCC</text>
<text x="230.4" y="155.8">VC</text>
<text x="234.5" y="155.8">C</text>
<text x="215.7" y="157.7">VOUT</text>
<text x="216.1" y="161.2">VREF</text>
<text x="230.4" y="159.3">VO</text>
<text x="234.7" y="159.3">UT</text>
<text x="217.4" y="164.7">GND</text>
<text x="230.4" y="162.8">VR</text>
<text x="230.4" y="166.3">GN</text>
<text x="234.5" y="162.8">EF</text>
<text x="234.9" y="166.3">D</text>
<text x="109.3" y="169" transform="rotate(-90 109.3 169)">VSS</text>
<text x="123.3" y="169" transform="rotate(-90 123.3 169)">VDD</text>
<text x="215.7" y="168.2">GND1</text>
<text x="230.4" y="169.8">GN</text>
<text x="234.9" y="169.8">D1</text>
<text x="107.8" y="177.1" transform="rotate(-90 107.8 177.1)">4</text>
<text x="121.8" y="177.1" transform="rotate(-90 121.8 177.1)">3</text>
<text x="349.2" y="179.5" transform="rotate(-90 349.2 179.5)">1</text>
<text x="350.7" y="187.6" transform="rotate(-90 350.7 187.6)">1</text>
<text x="350.7" y="193.5" transform="rotate(-90 350.7 193.5)">2</text>
<text x="349.2" y="201.6" transform="rotate(-90 349.2 201.6)">2</text>
<text x="335.2" y="218" transform="rotate(-90 335.2 218)">2</text>
<text x="338.7" y="218" transform="rotate(-90 338.7 218)">1</text>
<text x="73.3" y="222.1">U1</text>
<text x="336.7" y="226.1" transform="rotate(-90 336.7 226.1)">2</text>
<text x="340.2" y="226.1" transform="rotate(-90 340.2 226.1)">1</text>
<text x="71.1" y="233">8</text>
<text x="108.7" y="233">2</text>
<text x="71.1" y="240">4</text>
<text x="108.7" y="240">1</text>
<text x="71.1" y="247">5</text>
<text x="108.7" y="247">10</text>
<text x="71.1" y="254">6</text>
<text x="108.7" y="254">9</text>
<text x="71.1" y="261">7</text>
<text x="108.7" y="261">3</text>
<text x="73.2" y="278.1">ADS1115</text>
</g>
<text font-size="3" fill="#c90d0c" x="81" y="227.5">16-Bit I²C ADC</text>
<g font-size="2.5" fill="#808080">
<text x="129.2" y="148.8" transform="rotate(-90 129.2 148.8)">U$2</text>
<text x="103" y="163.1" transform="rotate(-90 103 163.1)">SHT45-AD1B-R2</text>
<text x="356.7" y="185.6" transform="rotate(-90 356.7 185.6)">F1</text>
<text x="346.2" y="197.2" transform="rotate(-90 346.2 197.2)">1812L050PR</text>
<text x="98" y="233">ALERT/</text>
<text x="75" y="240">A0+</text>
<text x="75" y="234.3">VDD</text>
<text x="101.3" y="235.6">RDY</text>
<text x="75" y="242.6">AIN0</text>
<text x="99.5" y="241.3">ADDR</text>
<text x="75" y="247">A0-</text>
<text x="75" y="249.6">AIN1</text>
<text x="101.7" y="248.3">SCL</text>
<text x="75" y="254">A1+</text>
<text x="75" y="256.6">AIN2</text>
<text x="101.4" y="255.3">SDA</text>
<text x="75" y="261">A1-</text>
<text x="75" y="263.6">AIN3</text>
<text x="101.6" y="262.3">VSS</text>
</g>
<g font-size="2" fill="#808080">
<text x="227.1" y="40.9">J2</text>
<text x="227" y="43.4">691403900002B</text>
</g>
<g font-size="1.7" fill="#0dab76">
<text x="304.5" y="17.8">io 0</text>
<text x="343.1" y="17.8">io 0</text>
<text x="304.5" y="21.3">io 0</text>
<text x="343.1" y="21.3">io 0</text>
<text x="62.3" y="24.8" transform="rotate(-90 62.3 24.8)">pas 1</text>
<text x="72.8" y="24.8" transform="rotate(-90 72.8 24.8)">pas 1</text>
<text x="86.8" y="29.9" transform="rotate(-90 86.8 29.9)">sup 0</text>
<text x="304.5" y="24.8">io 0</text>
<text x="304.5" y="28.3">io 0</text>
<text x="343.1" y="24.8">io 0</text>
<text x="343.1" y="28.3">io 0</text>
<text x="194.6" y="35.3">pas 0</text>
<text x="205.7" y="33.4" transform="rotate(-90 205.7 33.4)">suppa0s 0</text>
<text x="304.5" y="31.8">io 0</text>
<text x="304.5" y="35.3">io 0</text>
<text x="343.1" y="31.8">io 0</text>
<text x="343.1" y="35.3">io 0</text>
<text x="84.1" y="38.8">io 0</text>
<text x="343.1" y="38.8">io 0</text>
<text x="49.3" y="45.8">sup 0</text>
<text x="55.3" y="45.8" transform="rotate(-90 55.3 45.8)">pas</text>
<text x="55.3" y="42.6" transform="rotate(-90 55.3 42.6)">1</text>
<text x="62.3" y="43.9" transform="rotate(-90 62.3 43.9)">pas 1</text>
<text x="72.8" y="43.9" transform="rotate(-90 72.8 43.9)">pas 1</text>
<text x="84.1" y="42.3">io 0</text>
<text x="84.1" y="45.8">io 0</text>
<text x="304.5" y="45.8">io 0</text>
<text x="304.5" y="42.3">io 0</text>
<text x="343.1" y="42.3">io 0</text>
<text x="84.1" y="49.3">io 0</text>
<text x="205.7" y="50.9" transform="rotate(-90 205.7 50.9)">pas 0</text>
<text x="208.6" y="52.8">pas 0</text>
<text x="219.7" y="50.9" transform="rotate(-90 219.7 50.9)">pas 0</text>
<text x="223.2" y="50.9" transform="rotate(-90 223.2 50.9)">pas 0</text>
<text x="227.7" y="52.8">pas 0</text>
<text x="304.5" y="49.3">io 0</text>
<text x="304.5" y="52.8">io 0</text>
<text x="343.1" y="49.3">io 0</text>
<text x="343.1" y="52.8">io 0</text>
<text x="54.7" y="59.8">pas 0</text>
<text x="73.7" y="59.8">pas 0</text>
<text x="76.3" y="59.8" transform="rotate(-90 76.3 59.8)">pas 1</text>
<text x="304.5" y="59.8">io 0</text>
<text x="304.5" y="56.3">io 0</text>
<text x="343.1" y="56.3">io 0</text>
<text x="343.1" y="59.8">io 0</text>
<text x="55.3" y="64.9" transform="rotate(-90 55.3 64.9)">pas 1</text>
<text x="304.5" y="63.3">io 0</text>
<text x="343.1" y="63.3">io 0</text>
<text x="69.3" y="71.8" transform="rotate(-90 69.3 71.8)">pas 0</text>
<text x="304.5" y="66.8">io 0</text>
<text x="304.5" y="70.3">io 0</text>
<text x="343.1" y="66.8">io 0</text>
<text x="343.1" y="70.3">io 0</text>
<text x="49.3" y="77.3">sup 0</text>
<text x="55.3" y="77.6" transform="rotate(-90 55.3 77.6)">1</text>
<text x="304.5" y="77.3">io 0</text>
<text x="343.1" y="73.8">io 0</text>
<text x="49.3" y="80.8">sup 0</text>
<text x="55.3" y="80.8" transform="rotate(-90 55.3 80.8)">pas</text>
<text x="76.3" y="80.8" transform="rotate(-90 76.3 80.8)">pas</text>
<text x="76.3" y="78.8" transform="rotate(-90 76.3 78.8)">pa1s 1</text>
<text x="304.5" y="80.8">io 0</text>
<text x="69.3" y="87.8" transform="rotate(-90 69.3 87.8)">pas 0</text>
<text x="304.5" y="84.3">io 0</text>
<text x="304.5" y="87.8">io 0</text>
<text x="54.7" y="94.8">pas 0</text>
<text x="73.7" y="94.8">pas</text>
<text x="76.9" y="94.8">0</text>
<text x="304.5" y="91.3">io 0</text>
<text x="304.5" y="94.8">io 0</text>
<text x="55.3" y="99.8" transform="rotate(-90 55.3 99.8)">pas 1</text>
<text x="76.3" y="99.8" transform="rotate(-90 76.3 99.8)">pas 1</text>
<text x="194.6" y="105.3">pas 1</text>
<text x="213.7" y="105.3">pas 1</text>
<text x="222.6" y="105.3">pas 0</text>
<text x="238.2" y="105.3">pas 0</text>
<text x="247.1" y="105.3">sup 0</text>
<text x="327.6" y="112.3">pas 1</text>
<text x="343.1" y="112.3">pas 1</text>
<text x="349.2" y="122.8" transform="rotate(-90 349.2 122.8)">pas 0</text>
<text x="357.1" y="126.3">pas 0</text>
<text x="111.3" y="136.8" transform="rotate(-90 111.3 136.8)">io 0</text>
<text x="118.3" y="136.8" transform="rotate(-90 118.3 136.8)">in 0</text>
<text x="349.2" y="141.8" transform="rotate(-90 349.2 141.8)">pas 0</text>
<text x="182.2" y="154.2">sup 0</text>
<text x="217" y="154.2">io 0</text>
<text x="327.6" y="150.7">pas 1</text>
<text x="343.1" y="150.7">pas 1</text>
<text x="349.2" y="150.7" transform="rotate(-90 349.2 150.7)">pas 0</text>
<text x="217" y="157.7">io 0</text>
<text x="217" y="161.2">io 0</text>
<text x="217" y="164.7">io 0</text>
<text x="182.2" y="168.2">sup 0</text>
<text x="217" y="168.2">io 0</text>
<text x="349.2" y="169.8" transform="rotate(-90 349.2 169.8)">pas 0</text>
<text x="77.2" y="178.7">sup 0</text>
<text x="100.8" y="178.7" transform="rotate(-90 100.8 178.7)">pas 1</text>
<text x="349.2" y="175.2" transform="rotate(-90 349.2 175.2)">pas 0</text>
<text x="107.8" y="183.8" transform="rotate(-90 107.8 183.8)">pwr 0</text>
<text x="121.8" y="183.8" transform="rotate(-90 121.8 183.8)">pwr 0</text>
<text x="100.8" y="194.3" transform="rotate(-90 100.8 194.3)">pas 1</text>
<text x="349.2" y="208.3" transform="rotate(-90 349.2 208.3)">pas 0</text>
<text x="104.3" y="215.3" transform="rotate(-90 104.3 215.3)">sup 0</text>
<text x="124.7" y="210.2">pas 1</text>
<text x="140.2" y="210.2">pas 1</text>
<text x="149.2" y="210.2">sup 0</text>
<text x="335.2" y="213.7" transform="rotate(-90 335.2 213.7)">io 0</text>
<text x="338.7" y="213.7" transform="rotate(-90 338.7 213.7)">io 0</text>
<text x="51.8" y="224.2" transform="rotate(-90 51.8 224.2)">pas 1</text>
<text x="37.8" y="231.2" transform="rotate(-90 37.8 231.2)">pas 1</text>
<text x="66.6" y="233">io 0</text>
<text x="112.2" y="233">io 0</text>
<text x="66.6" y="240">io 0</text>
<text x="112.2" y="240">io 0</text>
<text x="51.8" y="243.3" transform="rotate(-90 51.8 243.3)">pas 1</text>
<text x="37.8" y="250.3" transform="rotate(-90 37.8 250.3)">pas 1</text>
<text x="66.6" y="247">io 0</text>
<text x="112.2" y="247">io 0</text>
<text x="124.7" y="248.7">pas 1</text>
<text x="143.7" y="248.7">pas 1</text>
<text x="149.2" y="248.7">sup 0</text>
<text x="66.6" y="254">io 0</text>
<text x="112.2" y="254">io 0</text>
<text x="124.7" y="252.2">pas 1</text>
<text x="143.7" y="252.2">pas 1</text>
<text x="149.2" y="252.2">sup 0</text>
<text x="66.6" y="261">io 0</text>
<text x="112.2" y="261">io 0</text>
<text x="149.2" y="262.7">sup 0</text>
</g>
</svg>
